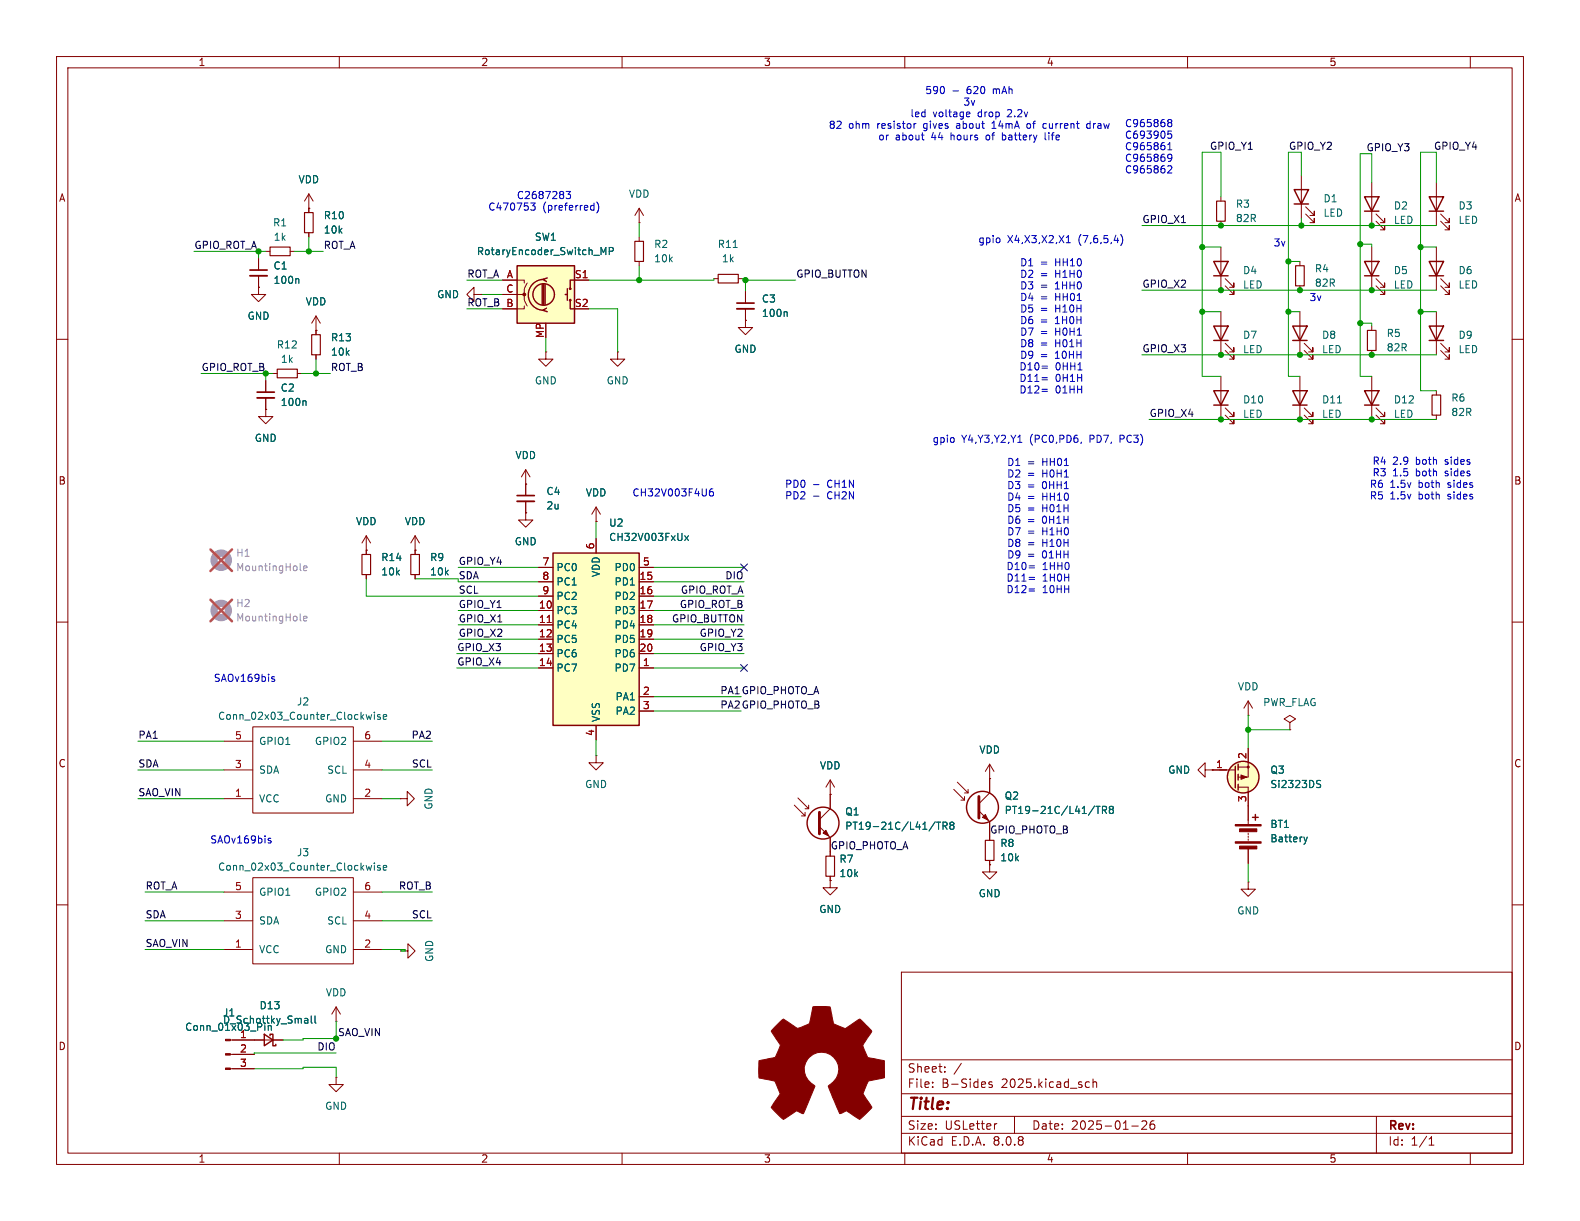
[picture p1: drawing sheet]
<svg xmlns="http://www.w3.org/2000/svg" width="279mm" height="216mm" viewBox="0 0 279 216" stroke-linecap="round" stroke-linejoin="round" font-family="sans-serif">
<g fill="none" stroke="#840000" stroke-width=".18">
<path d="M10 10h259.4v195.9h-259.4zM12 12h255.4v191.9h-255.4zM60 10v2M110 10v2M160 10v2M210 10v2M260 10v2M113 39.4h.1M113 36.8l-.7 1.3M113 36.8v2.6M113 36.8l.8 1.3M254 32.3v7.6"/>
<path d="M254.8 39.1l1.5 1.5v-.7v.7h-.8M254.8 37.8l1.5 1.6v-.8v.8h-.8M47 44.5h.8M51.3 44.5h.8M10 60h2M47 72.4v1.3h1.3l-1.3 1.2-1.3-1.2h1.3M47 72.4h.1M267.4 60h2M64.8 97.3v.7M73.4 97.3v.7M10 110h2M64.8 101.6v.8"/>
<path d="M73.4 101.6v.8M267.4 110h2M10 160h2M159.4 171.9h108v32h-108zM267.4 160h2M40.7 183.9h9.3M40.7 189h4.3M40.7 186.4h4.3M159.4 197.4h108M159.4 193.4h108M159.4 187.4h108M164.9 192.1v.2"/>
<path d="M164.9 191.4v.1M167.1 189.4v.2M167.1 188.7v.1M170 188l-1.3 1.9M175.4 191.4l-.3-.1-.2 .2v.2l.5 .2v.3h-.5M176.3 198.7l-.3 .1M179.4 197.4v3M192.2 191.3l.4 .1M192.6 192.2l-.4 .1M193.3 191.4l.2-.1 .4 .1v.9M193.3 190.8v1.5M200.1 199.1h1.2"/>
<path d="M201.9 198.3l.6-.1 .2 .1 .1 .3-.9 1.1h.9M204.1 198.2a.59 .59 0 0 0-.7 .6v.6l.1 .2 .4 .1 .2-.2 .1-.5-.1-.2h-.5l-.2 .2M243.4 197.4v6.5M60 203.9v2M110 203.9v2M159.4 200.4h108M160 203.9v2M210 203.9v2M252.7 202.5h.9M252.7 201.4l.4-.4v1.5M260 203.9v2"/>
</g>
<path d="M252.7 34.8h2.6l-1.3 2.5zM252.7 37.3h2.6M46.7 182.9l1.6 1-1.6 1zM47.8 183.1v-.2h.5v2h.5v-.2" fill="none" stroke="#840000" stroke-width=".25"/>
<path d="M47.8 43.7h3.5v1.5h-3.5zM64 98h1.5v3.6h-1.5zM72.6 98h1.6v3.6h-1.6z" fill="none" stroke="#840000" stroke-width=".2"/>
<path d="M55 179.6v1.1l.2 .2M55.7 179.6v1.1l.2 .2M54.3 180.1l.1 .2v.6M54.4 180.9h-.4M54.4 180.4h-.4" fill="none" stroke="#006464" stroke-width=".18"/>
<g fill="#840000" stroke="#840000" stroke-width=".18">
<path d="M137 181.6l1.6-1.4 2.4 1.6 .6-.1 1.5-.7 .7-3h2.9a.92 .92 0 0 1 .3 1l.4 2 2.1 .9 2.4-1.7a.97 .97 0 0 1 .9 .6l1.4 1.6-1.6 2.3v.2l.2 .6 .6 1.5 3 .6v3l-2.8 .5-1 2.3 1.6 2.4-1.5 1.6a.81 .81 0 0 1-.8 .5l-2.2-1.5-1.2 .5-2-4.9a3.1 3.1 0 0 0 1.7-3.4 3.1 3.1 0 0 0-2.9-2.5 3.1 3.1 0 0 0-3 2.4 3.1 3.1 0 0 0 1.7 3.4l.1 .1-2 4.9-1.1-.4a3.5 3.5 0 0 0-1.7 .9l-.8 .5-2.1-2a.93 .93 0 0 1 .5-.9l1.1-1.6-.9-2.1a3.7 3.7 0 0 0-1.9-.5l-1-.3v-2.8a.87 .87 0 0 1 .9-.3l2-.5 .6-1.3a.82 .82 0 0 0 0-1.2l-1.3-2.1z"/>
<path d="M39.9 188.8h.8v.3h-.8z"/>
<path d="M39.9 186.3h.8v.3h-.8z"/>
<path d="M39.9 183.8h.8v.2h-.8z"/>
</g>
<path d="M91.4 47h10.2v10.2h-10.2z" fill="#ffffc2"/>
<g fill="none" stroke="#840000" stroke-width=".25">
<path d="M91.4 47h10.2v10.2h-10.2zM95.9 50.3v3.5M96.1 49.4a2.73 2.73 0 0 0-2.7 2.7 2.73 2.73 0 0 0 2.7 2.8M96.1 50.3v3.5M96.4 50.3v3.5M96.6 54.5l-.6 .4 .8 .2M96.8 49.1l-.8 .3 .6 .4M99.9 52.1h.4M100.3 51.1v2M100.8 53.1v1.5h.8M101.6 49.5h-.8v1.6"/>
<circle cx="96.1" cy="52.1" r="1.9"/>
<circle cx="100.8" cy="53.1" r=".13"/>
<circle cx="100.8" cy="51.1" r=".13"/>
</g>
<circle cx="92.7" cy="52.1" r=".25" fill="#840000" stroke="#840000" stroke-width=".18"/>
<path d="M88.9 49.5h3.8v.5M88.9 52.1h3.8v1l.5 1M92.7 54.1v.5h-3.8M93.2 50l-.5 1.1v1h-.5M101.6 49.5h2.5M39.6 136.1h5.1M39.6 131.1h5.1M44.7 128.5h17.8v15.3h-17.8zM62.5 136.1h5.1M62.5 131.1h5.1M39.6 141.2h5.1M62.5 141.2h5.1" fill="none" stroke="#840000" stroke-width=".18"/>
<path d="M106.3 43.8l.4 .9 .4-.9v1.2M107.7 44.4h.6l.2-.2-.1-.3-.7-.1v1.2M65.7 126.4l-.2 .8-.3-.6M66.2 125.9v.1M66.2 126.4v.8M67.2 126.4h-.3l-.2 .1 .1 .2 .4 .1v.3h-.5M67.8 126.8l.6-.1-.1-.3h-.3l-.2 .1v.6h.5" fill="none" stroke="#006464" stroke-width=".18"/>
<path d="M97.8 97.8h15.2v30.5h-15.2z" fill="#ffffc2"/>
<g fill="none" stroke="#840000" stroke-width=".25">
<path d="M228.9 33.5h2.5l-1.3 2.6zM228.9 36.1h2.5M241.3 34.8h2.5l-1.2 2.5zM241.3 37.3h2.5M214.6 46.2h2.6l-1.3 2.6zM214.6 57.7h2.6l-1.3 2.5zM214.6 48.8h2.6M228.6 57.7h2.5l-1.2 2.5zM241.3 46.2h2.5l-1.2 2.6zM241.3 48.8h2.5M252.7 46.2h2.6l-1.3 2.6zM252.7 57.7h2.6l-1.3 2.5z"/>
<path d="M252.7 48.8h2.6M214.6 69.1h2.6l-1.3 2.5zM214.6 71.6h2.6M214.6 60.2h2.6M228.6 69.1h2.5l-1.2 2.5zM228.6 71.6h2.5M228.6 60.2h2.5M241.3 69.1h2.5l-1.2 2.5zM241.3 71.6h2.5M252.7 60.2h2.6M97.8 97.8h15.2v30.5h-15.2zM218.4 135.5v3.8"/>
<path d="M218.9 135.1v1M218.9 136.9v1M218.9 138.7v1M221.5 144.5h1M222 144v1"/>
<circle cx="219.8" cy="137.4" r="2.79"/>
<circle cx="145.5" cy="145.5" r="2.82"/>
<circle cx="173.7" cy="142.7" r="2.82"/>
</g>
<g fill="none" stroke="#840000" stroke-width=".18">
<path d="M54.6 36.8h.1M54.6 34.3l-.8 1.3M54.6 34.3v3.3M54.6 34.3l.8 1.3M215.9 34.8v.8M215.9 39.1v.8M230.1 31v7.6M230.9 37.8l1.5 1.6v-.8v.8h-.8M230.9 36.6l1.5 1.5v-.8v.8h-.8M242.6 32.3v7.6M243.3 39.1l1.6 1.5v-.7v.7h-.8M243.3 37.8l1.6 1.6v-.8v.8h-.8"/>
<path d="M45.7 50.8v1.3h1.3l-1.3 1.2-1.3-1.2h1.3M45.7 50.8h.1M45.7 45.7v2.1M45.7 48.8v2M54.6 41.1v.8M55.9 58.4h.1M55.9 55.9l-.8 1.3M55.9 55.9v3.3M55.9 55.9l.7 1.3M83.8 52.1v-1.3l-1.3 1.3 1.3 1.2v-1.2h1.3M85.1 52.1h.1M88.9 49.5h2.5"/>
<path d="M88.9 54.6h2.5M88.9 52.1h2.5M101.6 49.5h2.5M113 41.9v.8M113 46.2v.8M126.2 49.3h.8M130.6 49.3h.7M131.8 56.6v1.3h1.3l-1.3 1.3-1.2-1.3h1.2M131.8 56.6h.1M131.8 51.6v2M131.8 54.6v2M215.9 43.7v7.6"/>
<path d="M215.9 55.1v7.6M216.7 50.5l1.5 1.6v-.8v.8h-.8M216.7 49.3l1.5 1.5v-.8v.8h-.8M229.9 46.2v.8M229.9 50.5v.8M229.9 55.1v7.6M242.6 43.7v7.6M242.6 57.7v.7M243.3 50.5l1.6 1.6v-.8v.8h-.8M243.3 49.3l1.6 1.5v-.8v.8h-.8M254 43.7v7.6M254 55.1v7.6"/>
<path d="M254.8 50.5l1.5 1.6v-.8v.8h-.8M254.8 49.3l1.5 1.5v-.8v.8h-.8M47 72.4h.1M47 67.3v2M47 70.4v2M48.3 66h.7M52.6 66h.7M55.9 62.7v.8M96.5 62.2v1.3h1.3l-1.3 1.3-1.3-1.3h1.3M96.5 62.2h.1M109.2 62.2v1.3h1.3l-1.3 1.3-1.3-1.3h1.3M109.2 62.2h.1"/>
<path d="M215.9 66.5v7.7M216.7 73.4l1.5 1.5v-.7v.7h-.8M216.7 72.1l1.5 1.6v-.8v.8h-.8M216.7 62l1.5 1.5v-.8v.8h-.8M216.7 60.7l1.5 1.5v-.7v.7h-.8M229.9 66.5v7.7M230.6 73.4l1.6 1.5v-.7v.7h-.8M230.6 72.1l1.6 1.6v-.8v.8h-.8M230.6 62l1.6 1.5v-.8v.8h-.8M230.6 60.7l1.6 1.5v-.7v.7h-.8M242.6 62v.7M242.6 66.5v7.7"/>
<path d="M243.3 73.4l1.6 1.5v-.7v.7h-.8M243.3 72.1l1.6 1.6v-.8v.8h-.8M254 69.1v.8M254 73.4v.8M254.8 62l1.5 1.5v-.8v.8h-.8M254.8 60.7l1.5 1.5v-.7v.7h-.8M64.8 97.3h.1M64.8 94.7l-.8 1.3M64.8 94.7v3.3M64.8 94.7l.7 1.3M73.4 97.3h.1M73.4 94.7l-.8 1.3"/>
<path d="M73.4 94.7v3.3M73.4 94.7l.8 1.3M93 90.7v1.2h1.2l-1.2 1.3-1.3-1.3h1.3M93 90.7h.1M93 85.6h.1M93 83.1l-.8 1.2M93 83.1v4.5M93 88.6v2.1M93 83.1l.7 1.2M105.4 92.2h.1M105.4 89.7v2.5M105.4 95.3v2.5"/>
<path d="M105.4 89.7l-.8 1.2M105.4 89.7l.8 1.2M64.8 101.6v.8M73.4 101.6v.8M95.2 118.1h2.6M95.2 108h2.6M95.2 110.5h2.6M95.2 113h2.6M95.2 115.6h2.6M95.2 102.9h2.6M95.2 105.4h2.6M95.2 100.3h2.6"/>
<path d="M113 118.1h2.6M113 108h2.6M113 110.5h2.6M113 113h2.6M113 115.6h2.6M113 102.9h2.6M113 105.4h2.6M113 100.3h2.6M105.4 133.6v1.3h1.3l-1.3 1.2-1.3-1.2h1.3M105.4 133.6h.1M105.4 128.3v2.5M113 123.2h2.6"/>
<path d="M113 125.7h2.6M146.8 137.9v5.1l-1.9 1.9M146.8 137.9l-.8 1.3M146.8 137.9l.8 1.3M168.7 139.6l1.9 1.9v-.7M169.3 138.3l1.9 1.9v-.6M175 137.7h.1M175 135.1v5.1l-1.9 1.9M175 135.1l-.8 1.3M175 135.1l.8 1.3M213.1 136.1v-1.2l-1.3 1.2 1.3 1.3v-1.3h1.3M214.4 136.1h.1"/>
<path d="M214.4 136.1h4M218.9 139.2h1.8v6.6M218.9 135.6h1.8M220.7 126.5h.1M220.7 132.3v5.1h-1.8M220.7 124v2.5M220.7 124l-.7 1.2M220.7 124l.8 1.2M228.1 127.8l1-.7-1-.6-1 .6 1 .7v1.2M228.1 129h.1M39.6 157.7h5.1M44.7 155.2h17.8v15.2h-17.8z"/>
<path d="M62.5 157.7h5.1M70.7 141.2h1.3v-1.2l1.3 1.2-1.3 1.3v-1.3M70.7 141.2h.1M140.5 142.4l1.9 1.9v-.7M141.1 141.1l1.9 1.9v-.6M141.7 144.3h.7M142.4 143h.6M144.9 146.2l1.9 1.9v3.3M146.8 155.7v1.3h1.3l-1.3 1.2-1.3-1.2h1.3M146.8 155.7h.1M146.8 140.5h.1M146.8 154.9v.8"/>
<path d="M169.9 141.5h.7M170.6 140.2h.6M173.1 143.4l1.9 1.9v3.3M175 152.9v1.3h1.3l-1.3 1.2-1.3-1.2h1.3M175 152.9h.1M175 152.1v.8M220.7 156v1.2h1.3l-1.3 1.3-1.2-1.3h1.2M220.7 156h.1M220.7 147.3v.3M220.7 147.8v.3M220.7 148.3v.3M220.7 150.1v2.6"/>
<path d="M39.6 167.9h5.1M39.6 162.8h5.1M59.4 178.1l-.7 1.2M59.4 178.1v2.5M59.4 178.1l.8 1.2M62.5 167.9h5.1M62.5 162.8h5.1M70.9 168.1h1.2v-1.2l1.3 1.2-1.3 1.3v-1.3M70.9 168.1h.1M41.1 183.9h5.6M41.1 186.4h3.9M41.1 189h3.9"/>
<path d="M48.3 183.9h1.7M59.4 190.5v1.3h1.3l-1.3 1.2-1.2-1.2h1.2M59.4 190.5h.1M59.4 180.6h.1"/>
</g>
<path d="M96.8 110.1h.7" fill="none" stroke="#a90000" stroke-width=".18"/>
<g fill="none" stroke="#006464" stroke-width=".18">
<path d="M52.7 49.3l.1 .2v.6M106.3 43.8l.4 .9 .4-.9v1.2M107.7 44.4h.6l.2-.2-.1-.3-.7-.1v1.2M129.7 43.8h.7M139 55.1l.2 .2v.7M53.9 70.9l.2 .1v.7M236.5 71.3h.7M121.1 94.7l.6 .9M121.7 94.7l-.6 .9M232.9 138.5l.5 .2 .1 .2-.1 .3-.4 .1M232.9 138.1h.6M65.7 153l-.2 .9-.3-.6"/>
<path d="M66.2 152.6v.1M66.2 153v.9M67.2 153.1l-.3-.1-.2 .2 .1 .2 .4 .1v.3h-.5M67.8 153.4l.6-.1-.1-.2-.3-.1-.2 .2v.6h.5M165.4 145.3l-1.1 1.6M165.6 145.4h.7M166 145.4v1.2M166.8 146h.6l.1-.2-.1-.3-.6-.1v1.2M167.1 146l.4 .6M168.2 145.9l-.2-.2 .2-.3h.3l.2 .2-.2 .3M168.2 145.9l-.2 .3v.3l.2 .1h.4l.1-.2v-.2l-.2-.3M168.2 145.9h.3"/>
<path d="M193.6 142.5l-1.1 1.7M193.8 142.6h.7M194.2 142.6v1.2M195 143.2h.6l.1-.2-.1-.3-.6-.1v1.2M195.3 143.2l.4 .6M196.4 143.1l-.2-.2 .2-.3h.2l.3 .2-.3 .3M196.4 143.1l-.2 .3v.3l.2 .1h.4l.1-.2v-.2l-.3-.3M196.4 143.1h.2M230.6 148l.3 .9M230.9 148.9l-.2 .3M231.2 148l-.3 .9M55 179.6v1.1l.2 .2"/>
<path d="M55.7 179.6v1.1l.2 .2M54.3 180.1l.1 .2v.6M54.4 180.9h-.4M54.4 180.4h-.4"/>
</g>
<g fill="none" stroke="#a1a1a1" stroke-width="1.3">
<circle cx="39.1" cy="99.1" r="1.27"/>
<circle cx="39.1" cy="107.9" r="1.27"/>
</g>
<path d="M53.1 109.6l.2 .2M53.1 100.7l.2 .2M53.7 109.4l.6-.1-.1-.3h-.3l-.2 .1v.6h.5M53.7 100.5l.6-.1-.1-.3h-.3l-.2 .1v.6h.5" fill="none" stroke="#989898" stroke-width=".18"/>
<path d="M37.2 97.2l3.8 3.8M41 97.2l-3.8 3.8M37.2 106l3.8 3.9M41 106l-3.8 3.9" fill="none" stroke="#e65255" stroke-width=".46"/>
<path d="M53.8 37.6h1.6v3.5h-1.6zM215.1 35.6h1.6v3.5h-1.6zM55.1 59.2h1.5v3.5h-1.5zM112.3 42.7h1.5v3.5h-1.5zM127 48.5h3.6v1.5h-3.6zM229.1 47h1.5v3.5h-1.5zM241.8 58.4h1.5v3.6h-1.5zM49 65.3h3.6v1.5h-3.6zM253.2 69.9h1.6v3.5h-1.6zM146 151.4h1.6v3.5h-1.6zM174.2 148.6h1.6v3.5h-1.6z" fill="none" stroke="#840000" stroke-width=".2"/>
<path d="M44.2 48.8h3M130.3 54.6h3M45.5 70.4h3M91.4 88.6h3.1" fill="none" stroke="#840000" stroke-width=".33"/>
<path d="M44.2 47.8h3M130.3 53.6h3M45.5 69.3h3M91.4 87.6h3.1" fill="none" stroke="#840000" stroke-width=".3"/>
<g fill="#840000" stroke="#840000" stroke-width=".18">
<path d="M218.4 148.8h4.6v.3h-4.6z"/>
<path d="M218.4 145.8h4.6v.3h-4.6z"/>
<path d="M219.2 149.6h3v.5h-3z"/>
<path d="M219.2 146.6h3v.5h-3z"/>
<path d="M219.5 137l1 .4-1 .4z"/>
<path d="M173.7 144.5l.5-.5 .6 1z"/>
<path d="M145.5 147.3l.5-.5 .6 1z"/>
<circle cx="220.7" cy="135.6" r=".18"/>
</g>
<circle cx="219.8" cy="137.4" r="2.79" fill="#ffffc2" stroke="#ffffc2" stroke-width=".18"/>
<path d="M144.9 143.6v3.8M173.1 140.8v3.9" fill="none" stroke="#840000" stroke-width=".51"/>
<g fill="none" stroke="#0000c2" stroke-width=".18">
<path d="M168.5 16.1h1M171.1 19.8l.3 .1 .1 .2-.6 .1M94.6 35.9l-.4 .5 .4 .1v.5l-.2 .2-.5-.1M100.1 33.9h.8l-.4 .4 .3 .2v.5l-.1 .1-.6-.1M104.7 36.3l.3 .1M105 37.1l-.3 .1M105 35.9v1.3M105.5 35.7a1.46 1.46 0 0 1 0 1.9M162 21.8l-.4 .3M162.9 23.9h.5M163.3 24.7h.1M171.4 20.6h-.3"/>
<path d="M175.4 22.7h.7M177.3 23.5v1.2M177.3 24.7h.1M177.4 23.9l-.1 .1M182 21.8l-.3 .1-.1 .2v.5l.4 .1M184.5 22.6l.2 .1 .3-.1M184.8 23.5v1.1l.2 .1M185 21.9l-.3-.1-.2 .2M192.8 21.9l-.4-.1-.2 .3 .1 .5h.5M192.8 21.4v1.3M206.5 26.5h.7M206.5 25.6l.4-.4v1.3"/>
<path d="M206.6 21.6l.1 .1M206.6 21.3l.1-.2 .4 .1 .1 .2-.2 .3M206.6 23.7h.4l.2 .2-.1 .5h-.5M206.6 27.4l.1-.1 .5 .1a.84 .84 0 0 1-.3 1.1h-.3M206.6 29.4l.4-.1 .2 .4-.8 .9h.8M206.6 23.2h.6M206.7 21.7h.3M206.7 21.7l-.1 .1M207 21.7l.2 .2v.4l-.2 .1-.4-.1M207.2 27.8l-.2 .3-.4-.2M176.8 42.2v.6M188.6 42.9h.7"/>
<path d="M188.6 42l.3-.4v1.3M198.2 41.5a1.46 1.46 0 0 1 0 1.9M168.7 77.5v.6M180 78.2h.7M184.3 64.7h.9M184.3 65.1h.9M184.3 66.8h.9M184.3 67.2h.9M184.3 68.8h.9M184.3 69.2h.9M191.2 78.2l-.1 .2M126.1 86.4l-.4 .1a.86 .86 0 0 0 0 1.2l.4-.1 .1-.4-.3-.3-.3 .1-.2 .2"/>
<path d="M143.9 85.7h.9M143.9 87.7h.9M48.1 119.7h.4M182 100.1h.9M182 100.4h.9M182 102.1h.9M182 102.5h.9M182 104.1h.9M182 104.5h.9M48.1 120l.4 .1 .1 .2-.2 .2-.4-.1M47.5 148.6l.4 .1v.2l-.1 .2-.4-.1M47.5 148.3h.4"/>
</g>
<g fill="none" stroke="#009600" stroke-width=".18">
<path d="M113 39.4v2.5M201.9 39.9h52.1M215.9 34.8v-7.9h-3.3v39.6h3.3M227.8 26.9v39.6h2.1M230.1 26.9v4.1M230.1 38.6v1.3M242.6 32.3v-5.1h-2.1v39.3h2.1M254 32.3v-5.4h-2.8v42.2h2.8M34.3 44.5h12.7M45.7 44.5v1.2M52.1 44.5h5M54.6 41.9v2.6"/>
<path d="M82.5 49.5h6.4M82.5 54.6h6.4M85.1 52.1h3.8M96.5 59.7v2.5M104.1 54.6h5.1v7.6M113 47v2.5M126.2 49.3v.2h-22.1M131.3 49.3h.5v2.3M131.8 49.5h8.9M201.9 51.3h52.1M212.6 55.1h3.3M212.6 43.7h3.3"/>
<path d="M227.8 55.1h2.1M227.8 46.2h2.1M240.5 43.2h2.1v.5M240.5 57.2h2.1v.5M251.2 55.1h2.8M251.2 43.7h2.8M35.6 66h12.7M47 66v1.3M53.3 66h5.1M55.9 63.5v2.5M201.9 62.7h52.1M203.2 74.2h50.8"/>
<path d="M105.4 92.2v3.1M64.8 102.4v3h30.4M73.4 102.4h7.6M80.8 115.6h14.4M80.8 118.1h14.4M81 108h14.2M81 110.5h14.2M81 113h14.2M81 102.9h14.2M81 100.3h14.2M115.6 105.4h16M115.6 108h16"/>
<path d="M115.6 110.5h16M115.6 113h16M115.6 115.6h16M115.6 118.1h16M115.6 102.9h16M115.6 100.3h16M24.4 136.1h15.2M24.4 131.1h15.2M67.6 136.1h8.9M67.6 131.1h8.9M105.4 130.8v2.8M115.6 125.7h15.5"/>
<path d="M115.6 123.2h15.5M220.7 126.5v5.8M220.7 129h7.4M24.4 141.2h15.2M25.7 157.7h13.9M67.6 141.2h3.1M67.6 157.7h8.9M220.7 152.7v3.3M25.7 167.9h13.9M25.7 162.8h13.9M67.6 167.9h4v.2h-.7M67.6 162.8h8.9"/>
<path d="M45 189h8.6v-.3h5.8v1.8M59.4 180.6v3h-5.8v.3h-3.6M59.4 186.2h-14.4v.2"/>
</g>
<path d="M131 99.7l1.2 1.2M132.2 99.7l-1.2 1.2M131 117.5l1.2 1.2M132.2 117.5l-1.2 1.2" fill="none" stroke="#000084" stroke-width=".18"/>
<g fill="#009600" stroke="#009600" stroke-width=".18">
<circle cx="55.9" cy="66" r=".46"/>
<circle cx="54.6" cy="44.5" r=".46"/>
<circle cx="47" cy="66" r=".46"/>
<circle cx="113" cy="49.5" r=".46"/>
<circle cx="59.4" cy="183.6" r=".46"/>
<circle cx="242.6" cy="74.2" r=".46"/>
<circle cx="242.6" cy="62.7" r=".46"/>
<circle cx="251.2" cy="55.1" r=".46"/>
<circle cx="240.5" cy="57.2" r=".46"/>
<circle cx="227.8" cy="55.1" r=".46"/>
<circle cx="229.9" cy="62.7" r=".46"/>
<circle cx="215.9" cy="62.7" r=".46"/>
<circle cx="215.9" cy="74.2" r=".46"/>
<circle cx="229.9" cy="74.2" r=".46"/>
<circle cx="220.7" cy="129" r=".46"/>
<circle cx="212.6" cy="55.1" r=".46"/>
<circle cx="131.8" cy="49.5" r=".46"/>
<circle cx="212.6" cy="43.7" r=".46"/>
<circle cx="227.8" cy="46.2" r=".46"/>
<circle cx="215.9" cy="51.3" r=".46"/>
<circle cx="215.9" cy="39.9" r=".46"/>
<circle cx="240.5" cy="43.2" r=".46"/>
<circle cx="230.1" cy="39.9" r=".46"/>
<circle cx="251.2" cy="43.7" r=".46"/>
<circle cx="242.6" cy="39.9" r=".46"/>
<circle cx="242.6" cy="51.3" r=".46"/>
<circle cx="229.9" cy="51.3" r=".46"/>
</g>
<text font-size="2.8" fill="#840000" x="160.4" y="196.8">Title:</text>
<g font-size="2.1" fill="#840000">
<text x="160.4" y="189.9">Sheet:</text>
<text x="160.4" y="192.6">File:</text>
<text x="166.5" y="192.6">B-Sides</text>
<text x="177.1" y="192.6">2025.kicad_sch</text>
<text x="160.4" y="202.8">KiCad</text>
<text x="160.4" y="200">Size:</text>
<text x="167.1" y="200">USLetter</text>
<text x="168.1" y="202.8">E.D.A.</text>
<text x="175.7" y="202.8">8.0.8</text>
<text x="182.4" y="200">Date:</text>
<text x="189.4" y="200">2025-01-26</text>
<text x="245.4" y="200.2">Rev:</text>
<text x="245.4" y="202.8">Id:</text>
<text x="249.5" y="202.8">1/1</text>
</g>
<g font-size="1.8" fill="#840000">
<text x="35" y="11.9">1</text>
<text x="85" y="11.9">2</text>
<text x="135" y="11.9">3</text>
<text x="185" y="11.9">4</text>
<text x="235" y="11.9">5</text>
<text x="10.3" y="35.9">A</text>
<text x="267.7" y="35.9">A</text>
<text x="10.3" y="85.9">B</text>
<text x="267.7" y="85.9">B</text>
<text x="10.3" y="135.9">C</text>
<text x="267.7" y="135.9">C</text>
<text x="10.3" y="185.9">D</text>
<text x="267.7" y="185.9">D</text>
<text x="35" y="205.8">1</text>
<text x="85" y="205.8">2</text>
<text x="135" y="205.8">3</text>
<text x="185" y="205.8">4</text>
<text x="235" y="205.8">5</text>
</g>
<g font-size="1.8" fill="#0000c2">
<text x="163.5" y="16.8">590</text>
<text x="171.1" y="16.8">620</text>
<text x="175.9" y="16.8">mAh</text>
<text x="146.5" y="23">82</text>
<text x="150.1" y="23">ohm</text>
<text x="155.2" y="23">resistor</text>
<text x="160.9" y="20.9">led</text>
<text x="163.6" y="23">gives</text>
<text x="165" y="20.9">voltage</text>
<text x="169.6" y="23">about</text>
<text x="170.3" y="18.9">3v</text>
<text x="173" y="20.9">drop</text>
<text x="176.1" y="23">14mA</text>
<text x="178.4" y="20.9">2.2v</text>
<text x="182.5" y="23">of</text>
<text x="185.5" y="23">current</text>
<text x="193.4" y="23">draw</text>
<text x="198.8" y="22.7">C965868</text>
<text x="155.2" y="25">or</text>
<text x="158.3" y="25">about</text>
<text x="164.8" y="25">44</text>
<text x="168.4" y="25">hours</text>
<text x="174.8" y="25">of</text>
<text x="177.9" y="25">battery</text>
<text x="185.6" y="25">life</text>
<text x="198.8" y="24.7">C693905</text>
<text x="198.8" y="26.8">C965861</text>
<text x="198.8" y="28.8">C965869</text>
<text x="91.3" y="35.4">C2687283</text>
<text x="198.8" y="30.9">C965862</text>
<text x="86.2" y="37.4">C470753</text>
<text x="95.9" y="37.4">(preferred)</text>
<text x="172.9" y="43.2">gpio</text>
<text x="178.1" y="43.2">X4,X3,X2,X1</text>
<text x="180.3" y="47.3">D1</text>
<text x="183.9" y="47.3">=</text>
<text x="186.7" y="47.3">HH10</text>
<text x="190.8" y="43.2">(7,6,5,4)</text>
<text x="225.1" y="43.8">3v</text>
<text x="180.3" y="49.3">D2</text>
<text x="180.3" y="51.4">D3</text>
<text x="180.3" y="53.4">D4</text>
<text x="183.9" y="49.3">=</text>
<text x="183.9" y="51.4">=</text>
<text x="183.9" y="53.4">=</text>
<text x="186.7" y="49.3">H1H0</text>
<text x="186.7" y="51.4">1HH0</text>
<text x="186.7" y="53.4">HH01</text>
<text x="231.5" y="53.4">3v</text>
<text x="180.3" y="55.5">D5</text>
<text x="180.3" y="57.5">D6</text>
<text x="180.3" y="59.6">D7</text>
<text x="183.9" y="55.5">=</text>
<text x="183.9" y="57.5">=</text>
<text x="183.9" y="59.6">=</text>
<text x="186.7" y="55.5">H10H</text>
<text x="186.7" y="57.5">1H0H</text>
<text x="186.7" y="59.6">H0H1</text>
<text x="180.2" y="65.7">D10=</text>
<text x="180.3" y="61.6">D8</text>
<text x="180.3" y="63.6">D9</text>
<text x="183.9" y="61.6">=</text>
<text x="183.9" y="63.6">=</text>
<text x="186.6" y="65.7">0HH1</text>
<text x="186.7" y="61.6">H01H</text>
<text x="186.7" y="63.6">10HH</text>
<text x="180.2" y="67.7">D11=</text>
<text x="180.2" y="69.8">D12=</text>
<text x="186.6" y="67.7">0H1H</text>
<text x="186.6" y="69.8">01HH</text>
<text x="164.8" y="78.5">gpio</text>
<text x="170" y="78.5">Y4,Y3,Y2,Y1</text>
<text x="178" y="82.6">D1</text>
<text x="181.7" y="82.6">=</text>
<text x="182.2" y="78.5">(PC0,PD6,</text>
<text x="184.4" y="82.6">HH01</text>
<text x="192.9" y="78.5">PD7,</text>
<text x="198.5" y="78.5">PC3)</text>
<text x="242.6" y="82.4">R4</text>
<text x="246.3" y="82.4">2.9</text>
<text x="250.5" y="82.4">both</text>
<text x="255.8" y="82.4">sides</text>
<text x="111.7" y="88">CH32V003F4U6</text>
<text x="138.7" y="86.5">PD0</text>
<text x="138.7" y="88.5">PD2</text>
<text x="146.4" y="86.5">CH1N</text>
<text x="146.4" y="88.5">CH2N</text>
<text x="178" y="84.6">D2</text>
<text x="178" y="86.7">D3</text>
<text x="178" y="88.7">D4</text>
<text x="181.7" y="84.6">=</text>
<text x="181.7" y="86.7">=</text>
<text x="181.7" y="88.7">=</text>
<text x="184.4" y="84.6">H0H1</text>
<text x="184.4" y="86.7">0HH1</text>
<text x="184.4" y="88.7">HH10</text>
<text x="242.1" y="86.5">R6</text>
<text x="242.1" y="88.5">R5</text>
<text x="242.6" y="84.4">R3</text>
<text x="245.8" y="86.5">1.5v</text>
<text x="245.8" y="88.5">1.5v</text>
<text x="246.3" y="84.4">1.5</text>
<text x="250.5" y="84.4">both</text>
<text x="250.9" y="86.5">both</text>
<text x="250.9" y="88.5">both</text>
<text x="255.8" y="84.4">sides</text>
<text x="256.3" y="86.5">sides</text>
<text x="256.3" y="88.5">sides</text>
<text x="178" y="90.8">D5</text>
<text x="178" y="92.8">D6</text>
<text x="178" y="94.9">D7</text>
<text x="181.7" y="90.8">=</text>
<text x="181.7" y="92.8">=</text>
<text x="181.7" y="94.9">=</text>
<text x="184.4" y="90.8">H01H</text>
<text x="184.4" y="92.8">0H1H</text>
<text x="184.4" y="94.9">H1H0</text>
<text x="177.9" y="101">D10=</text>
<text x="178" y="96.9">D8</text>
<text x="178" y="99">D9</text>
<text x="181.7" y="96.9">=</text>
<text x="181.7" y="99">=</text>
<text x="184.3" y="101">1HH0</text>
<text x="184.4" y="96.9">H10H</text>
<text x="184.4" y="99">01HH</text>
<text x="177.9" y="103">D11=</text>
<text x="177.9" y="105.1">D12=</text>
<text x="184.3" y="103">1H0H</text>
<text x="184.3" y="105.1">10HH</text>
<text x="37.7" y="120.7">SAOv169bis</text>
<text x="37.1" y="149.2">SAOv169bis</text>
</g>
<g font-size="1.8" fill="#0f0f0f">
<text x="213.9" y="26.6">GPIO_Y1</text>
<text x="241.6" y="26.8">GPIO_Y3</text>
<text x="253.5" y="26.6">GPIO_Y4</text>
<text x="201.9" y="39.5">GPIO_X1</text>
<text x="57.1" y="44.1">ROT_A</text>
<text x="82.5" y="49.2">ROT_A A</text>
<text x="140.7" y="49.2">GPIO_BUTTON</text>
<text x="201.9" y="51">GPIO_X2</text>
<text x="82.5" y="54.3">ROT_B B</text>
<text x="35.6" y="65.7">GPIO_ROT_B</text>
<text x="58.4" y="65.7">ROT_B</text>
<text x="201.9" y="62.4">GPIO_X3</text>
<text x="203.2" y="73.8">GPIO_X4</text>
<text x="81" y="100">GPIO_Y4</text>
<text x="81" y="107.6">GPIO_Y1</text>
<text x="81" y="105.1">SCL</text>
<text x="120.1" y="107.6">GPIO_ROT_B</text>
<text x="120.3" y="105.1">GPIO_ROT_A</text>
<text x="128.2" y="102.5">DIO</text>
<text x="81" y="112.7">GPIO_X2</text>
<text x="81" y="110.1">GPIO_X1</text>
<text x="118.7" y="110.1">GPIO_BUTTON</text>
<text x="123.6" y="112.7">GPIO_Y2</text>
<text x="80.8" y="115.2">GPIO_X3</text>
<text x="80.8" y="117.8">GPIO_X4</text>
<text x="123.6" y="115.2">GPIO_Y3</text>
<text x="127.3" y="122.8">PA1 GPIO_PHOTO_A</text>
<text x="127.3" y="125.4">PA2 GPIO_PHOTO_B</text>
<text x="24.4" y="130.7">PA1</text>
<text x="72.7" y="130.7">PA2</text>
<text x="24.4" y="135.8">SDA</text>
<text x="72.7" y="135.8">SCL</text>
<text x="24.4" y="140.9">SAO_VIN</text>
<text x="175" y="147.5">GPIO_PHOTO_B</text>
<text x="146.8" y="150.3">GPIO_PHOTO_A</text>
<text x="25.7" y="157.4">ROT_A</text>
<text x="70.4" y="157.4">ROT_B</text>
<text x="25.7" y="162.5">SDA</text>
<text x="25.7" y="167.5">SAO_VIN</text>
<text x="72.7" y="162.5">SCL</text>
<text x="56" y="185.8">DIO</text>
</g>
<g font-size="1.8" fill="#009600">
<text x="227.8" y="26.6">GPIO_Y2</text>
<text x="34.3" y="44.1">GPIO_ROT_A</text>
<text x="81" y="102.5">SDA</text>
<text x="59.7" y="183.3">SAO_VIN</text>
</g>
<g font-size="1.8" fill="#006464">
<text x="52.7" y="32.6">VDD</text>
<text x="111.1" y="35.2">VDD</text>
<text x="233.9" y="36">D1</text>
<text x="48.2" y="40.2">R1</text>
<text x="57.2" y="41.5">10k</text>
<text x="57.2" y="39">R10</text>
<text x="218.4" y="36.9">R3</text>
<text x="218.4" y="39.5">82R</text>
<text x="233.9" y="38.5">LED</text>
<text x="246.4" y="37.2">D2</text>
<text x="246.4" y="39.8">LED</text>
<text x="257.8" y="37.2">D3</text>
<text x="257.8" y="39.8">LED</text>
<text x="48.3" y="47.9">C1</text>
<text x="48.3" y="42.8">1k</text>
<text x="84.2" y="45.3">RotaryEncoder_Switch_MP</text>
<text x="94.5" y="42.8">SW1</text>
<text x="115.6" y="44">R2</text>
<text x="115.6" y="46.6">10k</text>
<text x="126.8" y="44">R11</text>
<text x="127.6" y="46.6">1k</text>
<text x="48.3" y="50.4">100n</text>
<text x="77.2" y="52.9">GND</text>
<text x="134.6" y="53.7">C3</text>
<text x="219.7" y="48.7">D4</text>
<text x="219.7" y="51.2">LED</text>
<text x="232.4" y="48.4">R4</text>
<text x="232.4" y="50.9">82R</text>
<text x="246.4" y="48.7">D5</text>
<text x="246.4" y="51.2">LED</text>
<text x="257.8" y="48.7">D6</text>
<text x="257.8" y="51.2">LED</text>
<text x="43.7" y="56.7">GND</text>
<text x="54" y="54.2">VDD</text>
<text x="134.6" y="56.2">100n</text>
<text x="245.1" y="59.8">R5</text>
<text x="48.9" y="61.8">R12</text>
<text x="49.6" y="64.4">1k</text>
<text x="58.4" y="63.1">10k</text>
<text x="58.4" y="60.6">R13</text>
<text x="129.8" y="62.6">GND</text>
<text x="219.7" y="60.1">D7</text>
<text x="219.7" y="62.6">LED</text>
<text x="233.7" y="60.1">D8</text>
<text x="233.7" y="62.6">LED</text>
<text x="245.1" y="62.3">82R</text>
<text x="257.8" y="60.1">D9</text>
<text x="257.8" y="62.6">LED</text>
<text x="49.5" y="69.4">C2</text>
<text x="49.5" y="72">100n</text>
<text x="94.5" y="68.2">GND</text>
<text x="107.2" y="68.2">GND</text>
<text x="219.7" y="71.5">D10</text>
<text x="233.7" y="71.5">D11</text>
<text x="246.4" y="71.5">D12</text>
<text x="256.5" y="71.2">R6</text>
<text x="219.7" y="74.1">LED</text>
<text x="233.7" y="74.1">LED</text>
<text x="246.4" y="74.1">LED</text>
<text x="256.5" y="73.8">82R</text>
<text x="45" y="78.3">GND</text>
<text x="91" y="81.4">VDD</text>
<text x="96.5" y="87.7">C4</text>
<text x="103.5" y="88">VDD</text>
<text x="62.9" y="93.1">VDD</text>
<text x="71.5" y="93.1">VDD</text>
<text x="96.5" y="90.3">2u</text>
<text x="107.6" y="95.9">CH32V003FxUx</text>
<text x="107.6" y="93.3">U2</text>
<text x="67.3" y="102">10k</text>
<text x="67.3" y="99.4">R14</text>
<text x="76" y="99.4">R9</text>
<text x="76" y="102">10k</text>
<text x="90.9" y="96.6">GND</text>
<text x="98.3" y="101.2">PC0</text>
<text x="108.6" y="101.2">PD0</text>
<text x="98.3" y="103.7">PC1</text>
<text x="98.3" y="106.3">PC2</text>
<text x="106.3" y="102.1" transform="rotate(-90 106.3 102.1)">VDD</text>
<text x="108.6" y="103.7">PD1</text>
<text x="108.6" y="106.3">PD2</text>
<text x="98.3" y="108.8">PC3</text>
<text x="98.3" y="111.4">PC4</text>
<text x="98.3" y="113.9">PC5</text>
<text x="108.6" y="108.8">PD3</text>
<text x="108.6" y="111.4">PD4</text>
<text x="108.6" y="113.9">PD5</text>
<text x="98.3" y="116.4">PC6</text>
<text x="98.3" y="119">PC7</text>
<text x="108.6" y="119">PD7</text>
<text x="108.6" y="116.4">PD6</text>
<text x="52.4" y="124.9">J2</text>
<text x="108.8" y="124.1">PA1</text>
<text x="218.8" y="122.3">VDD</text>
<text x="223.3" y="125.1">PWR_FLAG</text>
<text x="38.5" y="127.5">Conn_02x03_Counter_Clockwise</text>
<text x="45.7" y="131.9">GPIO1</text>
<text x="55.6" y="131.9">GPIO2</text>
<text x="106.3" y="127.8" transform="rotate(-90 106.3 127.8)">VSS</text>
<text x="108.8" y="126.6">PA2</text>
<text x="45.7" y="137">SDA</text>
<text x="57.8" y="137">SCL</text>
<text x="144.9" y="136.2">VDD</text>
<text x="173.1" y="133.5">VDD</text>
<text x="206.5" y="137">GND</text>
<text x="224.5" y="137">Q3</text>
<text x="45.7" y="142.1">VCC</text>
<text x="57.4" y="142.1">GND</text>
<text x="76.7" y="143.3" transform="rotate(-90 76.7 143.3)">GND</text>
<text x="103.4" y="139.5">GND</text>
<text x="177.6" y="141.6">Q2</text>
<text x="224.5" y="139.5">Si2323DS</text>
<text x="149.4" y="144.4">Q1</text>
<text x="149.4" y="146.9">PT19-21C/L41/TR8</text>
<text x="176.8" y="150">R8</text>
<text x="177.6" y="144.1">PT19-21C/L41/TR8</text>
<text x="224.5" y="146.6">BT1</text>
<text x="224.5" y="149.1">Battery</text>
<text x="38.5" y="154.2">Conn_02x03_Counter_Clockwise</text>
<text x="52.4" y="151.6">J3</text>
<text x="148.3" y="152.8">R7</text>
<text x="148.3" y="155.3">10k</text>
<text x="176.8" y="152.5">10k</text>
<text x="45.7" y="158.6">GPIO1</text>
<text x="55.6" y="158.6">GPIO2</text>
<text x="144.8" y="161.6">GND</text>
<text x="173" y="158.9">GND</text>
<text x="218.7" y="161.9">GND</text>
<text x="45.7" y="163.7">SDA</text>
<text x="57.8" y="163.7">SCL</text>
<text x="45.7" y="168.8">VCC</text>
<text x="57.4" y="168.8">GND</text>
<text x="76.8" y="170.2" transform="rotate(-90 76.8 170.2)">GND</text>
<text x="39.3" y="179.9">J1</text>
<text x="45.8" y="178.7">D13</text>
<text x="57.5" y="176.4">VDD</text>
<text x="32.6" y="182.5">Conn_01x03_Pin</text>
<text x="39.3" y="181.2">D_Schottky_Small</text>
<text x="57.4" y="196.4">GND</text>
</g>
<g font-size="1.8" fill="#a90000">
<text x="89.4" y="51.8">C</text>
<text x="89.5" y="49.3">A</text>
<text x="101.6" y="49.3">S1</text>
<text x="89.4" y="54.4">B</text>
<text x="96.3" y="59.9" transform="rotate(-90 96.3 59.9)">MP</text>
<text x="101.6" y="54.4">S2</text>
<text x="95.8" y="100.1">7</text>
<text x="105.2" y="97.2" transform="rotate(-90 105.2 97.2)">6</text>
<text x="113.6" y="100.1">5</text>
<text x="95.2" y="107.7">10</text>
<text x="95.8" y="102.6">8</text>
<text x="95.8" y="105.2">9</text>
<text x="113" y="102.6">15</text>
<text x="113" y="105.2">16</text>
<text x="113" y="107.7">17</text>
<text x="95.2" y="110.2">11</text>
<text x="95.2" y="112.8">12</text>
<text x="113" y="110.2">18</text>
<text x="113" y="112.8">19</text>
<text x="95.2" y="115.3">13</text>
<text x="95.2" y="117.9">14</text>
<text x="113" y="115.3">20</text>
<text x="113.6" y="117.9">1</text>
<text x="113.6" y="122.9">2</text>
<text x="113.6" y="125.5">3</text>
<text x="41.5" y="130.8">5</text>
<text x="64.3" y="130.8">6</text>
<text x="105.2" y="130.2" transform="rotate(-90 105.2 130.2)">4</text>
<text x="41.5" y="135.9">3</text>
<text x="64.3" y="135.9">4</text>
<text x="214.9" y="135.9">1</text>
<text x="220.5" y="134.3" transform="rotate(-90 220.5 134.3)">2</text>
<text x="41.5" y="141">1</text>
<text x="64.3" y="141">2</text>
<text x="220.5" y="141.9" transform="rotate(-90 220.5 141.9)">3</text>
<text x="41.5" y="157.5">5</text>
<text x="64.3" y="157.5">6</text>
<text x="41.5" y="167.6">1</text>
<text x="41.5" y="162.6">3</text>
<text x="64.3" y="167.6">2</text>
<text x="64.3" y="162.6">4</text>
<text x="42.3" y="183.6">1</text>
<text x="42.3" y="186.2">2</text>
<text x="42.3" y="188.7">3</text>
</g>
<g font-size="1.8" fill="#989898">
<text x="41.7" y="98.7">H1</text>
<text x="41.7" y="101.2">MountingHole</text>
<text x="41.7" y="107.5">H2</text>
<text x="41.7" y="110.1">MountingHole</text>
</g>
</svg>
